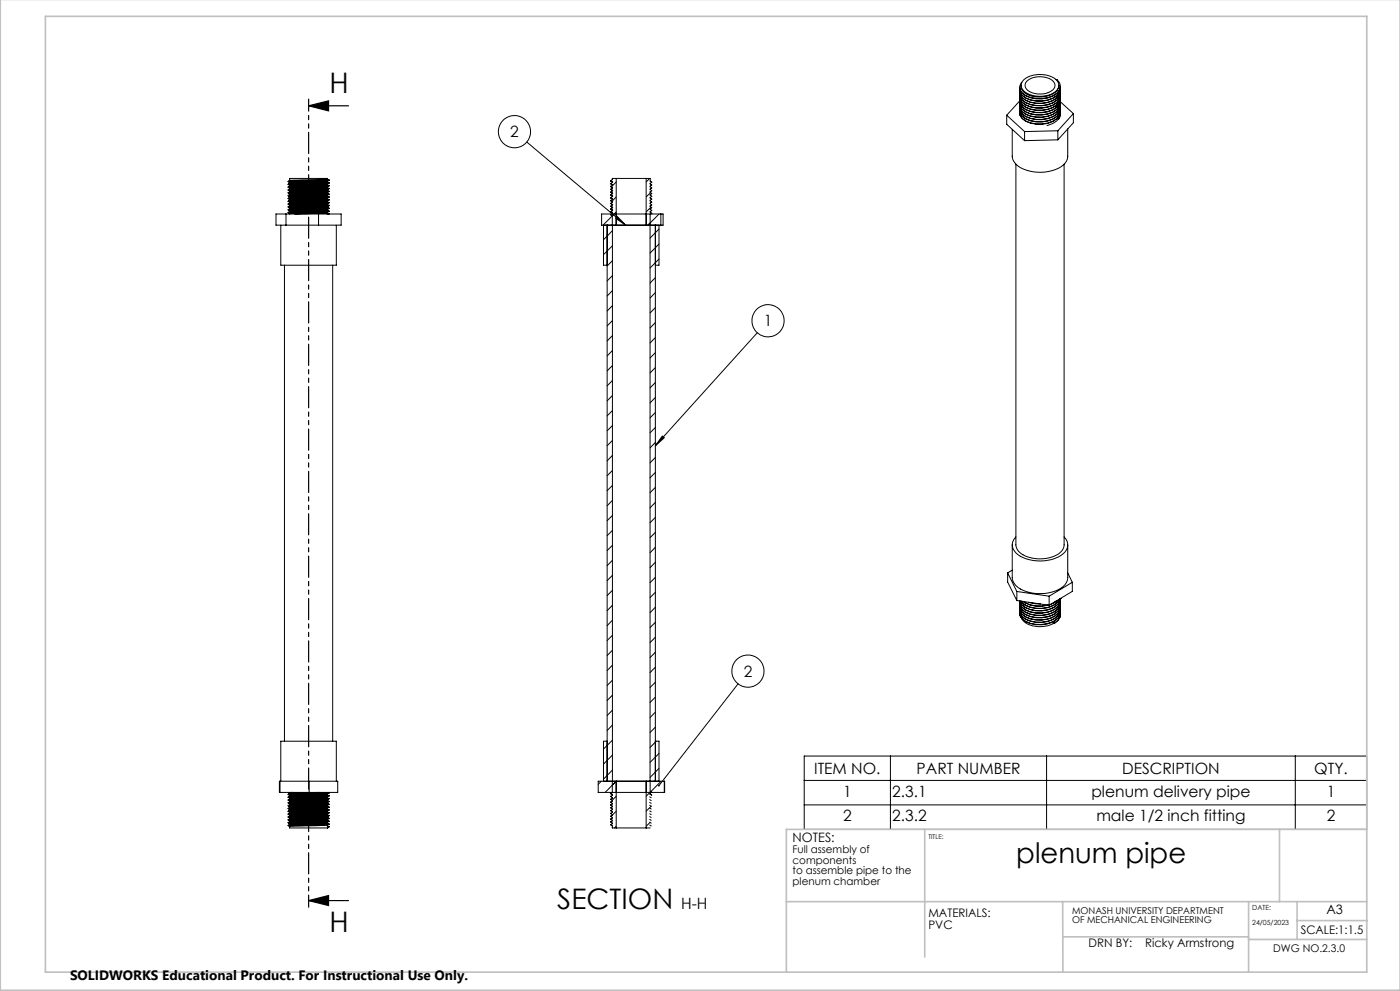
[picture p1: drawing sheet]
<svg xmlns="http://www.w3.org/2000/svg" width="420mm" height="297mm" viewBox="0 0 420 297" stroke-linecap="round" stroke-linejoin="round" font-family="sans-serif">
<g fill="none" stroke="#000" stroke-width=".3">
<path d="M302 34.5l5.4 4.9M302 34.5v2.7l5.4 5M305.9 29.7h.1M305.9 30.2l-3.9 4.3M306.4 25.6a3.4 3.4 0 0 0 3.3 3.3 7.3 7.3 0 0 0 7.7-2.3l.2-1M307.1 24a8 8 0 0 1 10.1 .3 2.31 2.31 0 0 1-1.1 3.6 8.4 8.4 0 0 1-9.1-.7 2.18 2.18 0 0 1 .1-3.2zM307.4 39.4v2.8M308.1 24.3a6.2 6.2 0 0 1 8.1 .4 1.86 1.86 0 0 1-1.1 2.7 6.4 6.4 0 0 1-7.2-.7 1.69 1.69 0 0 1 .2-2.4zM316.7 23.8h.3a2.4 2.4 0 0 1 .1 4.1 8.8 8.8 0 0 1-10.5-.1 2.05 2.05 0 0 1 0-3.1M317.4 39.2l-10 .2M317.4 39.2v2.7M317.6 27.3a2.39 2.39 0 0 1-1.1 1.7"/>
<path d="M317.6 28l-.2 .9-.8 .8M317.6 30.1l-.3 1-.8 .7M317.6 30.8l-.3 .8-.7 .9M317.7 25.6h.1M318.1 26.3a3 3 0 0 1-2.2 3.1 8.9 8.9 0 0 1-9.3-.9l-.6-.9v-1.1M318.1 26.9a3 3 0 0 1-2.2 3.2 9.1 9.1 0 0 1-9.3-.9l-.6-.9v-1.1M318.1 27.7a3.1 3.1 0 0 1-2.2 3.1 9 9 0 0 1-9.3-.9l-.6-.9v-1.1M318.1 28.4a3 3 0 0 1-2.2 3.1 8.9 8.9 0 0 1-9.3-.9l-.6-.9v-1.2M318.1 29a3 3 0 0 1-2.2 3.2 9 9 0 0 1-9.3-.9l-.6-.9v-1.2M318.1 29.7a3 3 0 0 1-2.2 3.1 8.9 8.9 0 0 1-9.3-.8l-.6-1v-1.1M318.1 30.4a3 3 0 0 1-2.2 3.1 9.1 9.1 0 0 1-9.3-.8l-.6-1v-1.1M318.1 31.1a3.1 3.1 0 0 1-2.2 3.2 9 9 0 0 1-9.3-.9l-.6-1v-1.1"/>
<path d="M318.1 31.8a3 3 0 0 1-2.2 3.1 8.9 8.9 0 0 1-9.3-.8l-.6-1v-1.1M318.1 32.5a3 3 0 0 1-2.2 3.1 9 9 0 0 1-9.3-.9l-.6-.9v-1.1M318.1 33.2a3 3 0 0 1-2.2 3.1 8.9 8.9 0 0 1-9.3-.8l-.6-1v-1.1M318.1 33.9a4.1 4.1 0 0 1-4 3.7M318.1 30.5l3.9 3.5M318.1 26.6a2.51 2.51 0 0 1-1 2.1 8.8 8.8 0 0 1-10.5-.1l-.6-.9-.1-.8M318.1 27.2v.1a2.54 2.54 0 0 1-1 2.1 8.9 8.9 0 0 1-10.5-.1l-.6-.9-.1-.8M318.1 27.9v.1a2.51 2.51 0 0 1-1 2.1 8.8 8.8 0 0 1-10.5-.1l-.6-.9-.1-.8M318.1 28.6v.1a2.51 2.51 0 0 1-1 2.1 8.8 8.8 0 0 1-10.5-.1l-.6-1-.1-.7M318.1 29.3a2.91 2.91 0 0 1-2.2 2.9 8.9 8.9 0 0 1-9.3-.8l-.6-1-.1-.6M318.1 30v.1a2.51 2.51 0 0 1-1 2 8.8 8.8 0 0 1-10.5 0l-.6-1-.1-.7M318.1 30.7a2.54 2.54 0 0 1-1 2.1 8.9 8.9 0 0 1-10.5 0l-.6-1-.1-.8"/>
<path d="M318.1 31.4a2.51 2.51 0 0 1-1 2.1 8.8 8.8 0 0 1-10.5 0l-.6-1-.1-.8M318.1 32.1a2.54 2.54 0 0 1-1 2.1 8.8 8.8 0 0 1-10.5-.1l-.6-.9-.1-.8M318.1 32.8h.1M318.1 34.1l-.2 1.2-.4 .5M318.1 33.5a2.54 2.54 0 0 1-1 2.1 8.8 8.8 0 0 1-10.5-.1l-.6-.9-.1-.8M318.1 25.9a2.91 2.91 0 0 1-2.2 2.9 8.9 8.9 0 0 1-9.3-.9l-.6-.9-.1-.8M318.1 32.8a2.91 2.91 0 0 1-2.2 2.9 8.9 8.9 0 0 1-9.3-.8l-.6-1-.1-.8M320.3 38.6v8.2a4.6 4.6 0 0 1-3.7 4 12.1 12.1 0 0 1-11.8-1.6 3.3 3.3 0 0 1-1.1-2.4v-8M322 34l-4.6 5.2M322 34v2.8l-4.6 5.1M86.5 55.3l.4 .3M86.5 56.2l.4 .2"/>
<path d="M86.5 57l.4 .3M86.5 57.9l.4 .2M86.5 58.7l.4 .2M86.5 59.5l.4 .3M86.5 54.5l.4 .2M86.5 55.2v.1M86.5 56.1v.1M86.5 56.9v.1M86.5 57.7v.2M86.5 58.6v.1M86.5 54.4v.1M86.9 54.7v.2"/>
<path d="M86.9 55.6v.2M86.9 56.4v.2M86.9 57.3v.2M86.9 58.1v.2M86.9 58.9v.3M86.9 59.8v.2M86.9 59.2l-.4 .3M86.9 58.3l-.4 .3M86.9 55.8l-.4 .2M86.9 54.9l-.4 .3M86.9 54.1l-.4 .3M98.2 54.3l-11.2 .4"/>
<path d="M98.2 55.1l-11.2 .5M98.2 56l-11.2 .4M98.2 56.8l-11.2 .5M98.2 57.7l-11.2 .4M98.2 58.5l-11.2 .4M98.2 59.4l-11.2 .4M98.2 54.5l-11.3 .4M98.2 55.3l-11.3 .5M98.2 56.2l-11.3 .4M98.2 57l-11.3 .5M98.2 58.7l-11.3 .5M98.2 59.6l-11.3 .4"/>
<path d="M98.2 53.7l.5 .2M98.2 54.5l.5 .3M98.2 55.3l.5 .3M98.2 56.2l.5 .2M98.2 57l.5 .3M98.2 57.9l.5 .2M98.2 58.7l.5 .3M98.2 59.6l.5 .3M98.2 53.7l-11.3 .4M98.2 57.9l-11.3 .4M98.2 53.7v-.2h-11.3v.6M98.7 54l-12.2 .5"/>
<path d="M98.7 54.9l-12.2 .4M98.7 55.7l-12.2 .5M98.7 56.6l-12.2 .4M98.7 57.4l-12.2 .5M98.7 58.3l-12.2 .4M98.7 59.1l-12.2 .4M98.7 60l-12.2 .4M98.7 54.9l-.5 .4M98.7 55.7l-.5 .5M98.7 56.6l-.5 .4M98.7 57.4l-.5 .5M98.7 58.3l-.5 .4"/>
<path d="M98.7 59.1l-.5 .5M98.7 60l-.5 .4M98.7 54l-.5 .5M98.7 54.8v.1M98.7 55.7l-12.2 .3M98.7 56.5v.1M98.7 57.3v.1M98.7 58.3l-12.2 .3M98.7 59.1l-12.2 .3M98.7 59.9v.1M98.7 53.9v.1M98.7 57.3l-12.2 .4 .4-.2"/>
<path d="M98.7 56.5l-12.2 .4 .4-.3M98.7 53.9l-12.2 .5M98.7 54.8l-12.2 .4M98.7 59.9l-12.2 .4M158 42.6l29.7 24.9M183.2 57.6l.6 .3M183.2 59.3l.6 .3M183.2 55.9l.6 .3M183.2 54.3l.6 .2M183.2 58.5l.6 .3M183.2 55.1l.6 .3M183.2 56.8l.6 .3"/>
<path d="M183.2 55.1l.5 .2-.5 .6M183.2 54.3l.5 .2-.5 .6M183.2 55.9l.5 .3-.5 .6M183.2 59.3l.5 .3-.5 .6M183.2 58.5l.5 .2-.5 .6M183.2 57.6l.5 .3-.5 .6M183.2 56.8l.5 .2-.5 .6M184.9 53.5h-1.2v.4l-.5 .4M184.9 53.5h9M184.9 53.5v14M184.9 54.5l-1.5 1.5M184.9 59.1l-1.3 1.3"/>
<path d="M193.9 53.5h1.2v.8l.4 .3-.4 .3 .4 .5-.4 .4 .4 .5-.4 .3 .4 .5-.4 .4 .4 .5-.4 .3 .4 .5-.4 .4 .4 .5-.4 .3 .4 .5-.4 .4 .4 .4-.4 .4 .4 .5-.4 .3 .4 .5-.4 .4 .4 .5-.4 .3v3.3M193.9 53.5v14M194.9 53.5l-1 1M195.2 57.7l-1.3 1.3M304.8 49.2v114.1a4.5 4.5 0 0 0 3.8 3.7 10.6 10.6 0 0 0 9.5-1.5 3 3 0 0 0 1.1-2.2v-114.1M317.4 41.9l-10 .3M82.8 64.1h19.5v3.4h-19.5zM84.2 67.5v12h16.7v-12M85.3 79.5v142.6M85.8 64.1v3.4M86.5 60.4l.4 .2M86.5 61.2l.4 .3"/>
<path d="M86.5 62.1l.4 .2M86.5 62.9l.4 .3M86.5 63.8l.4 .2M86.5 60.3v.1M86.5 61.1v.1M86.5 62v.1M86.5 62.8v.1M86.5 63.7v.1M86.9 60.6v.3M86.9 61.5v.2M86.9 62.3v.2M86.9 63.2v.2"/>
<path d="M86.9 64v.1M86.9 63.4l-.4 .2M86.9 61.7l-.4 .2M86.9 60.9l-.4 .2M86.9 60l-.4 .3M95.6 64.1v3.4M98.2 60.2l-11.2 .4M98.2 61.1l-11.2 .4M98.2 61.9l-11.2 .4M98.2 62.8l-11.2 .4M98.2 63.6l-11.2 .4M98.2 60.4l-11.3 .5"/>
<path d="M98.2 62.1l-11.3 .4M98.2 63l-11.3 .4M98.2 63.8l-9.8 .3M98.2 60.4l.5 .3M98.2 61.3l.5 .2M98.2 62.1l.5 .3M98.2 63l.5 .2M98.2 63.8l.5 .3M98.2 61.3l-11.3 .4M98.7 60.8l-12.2 .4M98.7 61.7l-12.2 .4M98.7 62.5l-12.2 .4"/>
<path d="M98.7 63.4l-12.2 .4M98.7 60.8l-.5 .5M98.7 61.7l-.5 .4M98.7 62.5l-.5 .5M98.7 63.4l-.5 .4M98.7 60.7v.1M98.7 61.7l-12.2 .2M98.7 62.4v.1M98.7 63.2v.2M98.7 64.1h.1M98.7 62.4l-12.2 .4 .4-.3M98.7 60.7l-12.2 .4"/>
<path d="M98.7 63.2l-12.2 .4M98.7 64.1h-.6M99.8 79.5v142.6M181 67.5v12h1.1M182.1 67.5v166.6M183.2 60.2l.6 .3M183.2 61l.6 .3M183.2 61.9l.6 .3M183.2 63.6l.6 .2M183.2 62.7l.6 .3M183.2 61l.5 .3-.5 .6M183.2 60.2l.5 .2-.5 .6"/>
<path d="M183.2 61.9l.5 .2-.5 .6M183.2 62.7l.5 .3-.5 .6M183.2 63.6l.5 .2-.5 .5 .5 .4v2.8M183.7 69.1l-2.7 2.8M183.7 73.7l-2.7 2.6M183.7 78.1l-1.6 1.6M183.7 67.5v166.6M184.9 67.5h-4.4v-3.4h18.4v3.4h-5M184.9 67.5h9M184.9 63.5l-4 4M185.2 64.9l2.5 2.6-3-2zM195 67.5v166.6"/>
<path d="M195.3 62.1l-1.4 1.4M196.6 67.5v166.6M197.7 68.6l-2.7 2.8M197.7 77.6l-2.7 2.7M197.7 73.1l-2.7 2.7M197.7 67.5v12h-1.1M197.7 64.1l-3.3 3.4M198.3 64.1v3.4M183.7 82.6l-1.6 1.6M183.7 87.1l-1.6 1.6M183.7 91.6l-1.6 1.6M183.7 96.1l-1.6 1.6"/>
<path d="M196.6 96.7l-1.6 1.6M196.6 83.2l-1.6 1.6M196.6 87.7l-1.6 1.6M196.6 92.2l-1.6 1.6M227.2 99.7l-30.6 33.9M183.7 100.6l-1.6 1.6M183.7 105.1l-1.6 1.6M183.7 109.6l-1.6 1.6M183.7 114l-1.6 1.6M183.7 118.5l-1.6 1.7M196.6 110.2l-1.6 1.6M196.6 114.6l-1.6 1.6"/>
<path d="M196.6 101.2l-1.6 1.6M196.6 105.7l-1.6 1.6M196.6 119.1l-1.6 1.7M183.7 123l-1.6 1.6M183.7 127.5l-1.6 1.6M183.7 132l-1.6 1.6M183.7 136.5l-1.6 1.6M196.6 128.1l-1.6 1.6M196.6 123.6l-1.6 1.6M196.6 132.6l-1.6 1.6M196.6 137.1l-1.6 1.6M198.7 130.7l.6 .5-2.7 2.4z"/>
<path d="M183.7 141l-1.6 1.6M183.7 145.5l-1.6 1.6M183.7 150l-1.6 1.6M183.7 154.5l-1.6 1.6M183.7 159l-1.6 1.5M196.6 141.6l-1.6 1.6M196.6 146.1l-1.6 1.6M196.6 159.6l-1.6 1.5M196.6 150.6l-1.6 1.6M196.6 155.1l-1.6 1.6M183.7 163.4l-1.6 1.6M183.7 167.9l-1.6 1.6"/>
<path d="M183.7 172.4l-1.6 1.6M183.7 176.9l-1.6 1.6M196.6 177.5l-1.6 1.6M196.6 164l-1.6 1.7M196.6 168.5l-1.6 1.6M196.6 173l-1.6 1.6M302.3 171.7l2.7 5.6M302.3 171.7v2.7l2.7 5.6M303.7 163.3v9.8a5.1 5.1 0 0 0 4.2 4.2 11.9 11.9 0 0 0 11.6-2.1l.8-1.9v-10M303.7 170.9l-1.4 .8M304.8 160.9a3.2 3.2 0 0 0 .6 5.3 12.3 12.3 0 0 0 13.6-.3 3.2 3.2 0 0 0 .2-5M305 180l9.7 1.4"/>
<path d="M305 177.3v2.7M305 177.3l9.7 1.4M314.7 178.7v2.7M317.1 180l-.8 .6-1.2 .5M317.9 179.5a7.1 7.1 0 0 1-7.2 2.8 5.4 5.4 0 0 1-4.3-2.1M318 179.4a5.8 5.8 0 0 1-5.5 3 6.9 6.9 0 0 1-6.2-2.2M318.1 179.6a2.69 2.69 0 0 1-1.8 3 9.1 9.1 0 0 1-9.7-.7l-.6-.9-.1-.9M318.1 179.3a3.5 3.5 0 0 1-2.8 3.1 8.8 8.8 0 0 1-8.7-1.2l-.6-1.1a3.6 3.6 0 0 0 3 2.6 8.5 8.5 0 0 0 8.4-1.6l.6-1 .1-.7M318.1 179.4h.1M320.3 171.7l1.4 2.8M321.7 174.5l-7 4.2M321.7 174.5v2.7l-7 4.2"/>
<path d="M183.7 181.4l-1.6 1.6M183.7 185.9l-1.6 1.6M183.7 190.4l-1.6 1.6M183.7 194.9l-1.6 1.6M183.7 199.4l-1.6 1.6M196.6 191l-1.6 1.6M196.6 182l-1.6 1.6M196.6 186.5l-1.6 1.6M196.6 195.5l-1.6 1.6M196.6 200l-1.6 1.6M306.6 180.2l.4 .7 .8 .6M306.6 185.6a7.6 7.6 0 0 0 9.4 1.3"/>
<path d="M307 180.3a8.8 8.8 0 0 0 7.5 1.1M307.1 180.3a9.2 9.2 0 0 0 7.2 1M308.7 180.5l2 .5h1.4M316 186.3l.3 .5M316 186.3v.6M316.2 186.2l-.2 .1M316.3 186.8l-.3 .1M316.3 186.8h.1M316.8 180.2l-.6 .5M318.1 182.8a3.5 3.5 0 0 1-2.8 3.1 8.9 8.9 0 0 1-8.7-1.1l-.6-1-.1-.7M318.1 182.2a3.5 3.5 0 0 1-2.8 3 9 9 0 0 1-8.7-1.1l-.6-1-.1-.7M318.1 181.5a3.5 3.5 0 0 1-2.8 3 8.9 8.9 0 0 1-8.7-1.1l-.6-1-.1-.7"/>
<path d="M318.1 180.8a3.5 3.5 0 0 1-2.8 3.1 9 9 0 0 1-8.7-1.2l-.6-1-.1-.7M318.1 180.1a3.5 3.5 0 0 1-2.8 3.1 8.8 8.8 0 0 1-8.7-1.2l-.6-1-.1-.7M318.1 183.5a3.5 3.5 0 0 1-2.8 3.1 8.8 8.8 0 0 1-8.7-1.1l-.6-1-.1-.7M318.1 183.7a2.73 2.73 0 0 1-1.8 3.1M318.1 183a2.69 2.69 0 0 1-1.8 3.1 9.1 9.1 0 0 1-9.7-.7l-.6-1v-1M318.1 182.3a2.69 2.69 0 0 1-1.8 3 8.9 8.9 0 0 1-9.7-.6l-.6-1v-1M318.1 181.6a2.69 2.69 0 0 1-1.8 3.1 9.1 9.1 0 0 1-9.7-.7l-.6-.9v-1.1M318.1 180.9a2.69 2.69 0 0 1-1.8 3.1 9.1 9.1 0 0 1-9.7-.7l-.6-1v-1M318.1 180.3a2.73 2.73 0 0 1-1.8 3 9.1 9.1 0 0 1-9.7-.7l-.6-1v-1M318.1 184.3l-.1 .7-.6 1-1.1 .8M318.1 183.5h.1M318.1 182.8h.1"/>
<path d="M318.1 182.1v.1M318.1 181.4v.1M318.1 180.7v.1M318.1 180v.1M318.1 184.1v.2M183.7 203.9l-1.6 1.6M183.7 208.3l-1.6 1.6M183.7 212.8l-1.6 1.7M183.7 217.3l-1.6 1.6M196.6 204.5l-1.6 1.6M196.6 208.9l-1.6 1.6M196.6 213.4l-1.6 1.6"/>
<path d="M196.6 217.9l-1.6 1.6M221.4 204.9l-23.7 30.6M83.8 234.1h17.5v3.4h-17.5zM84 234.1v3.4M84.2 234.1v-12h16.7v12M86.5 239.7v.1M86.5 238.9v.1M86.5 238v.1M86.5 239.9l.4 .2M86.5 238.2l.4 .2M86.7 237.5l.2 .1M86.9 237.6v.2"/>
<path d="M86.9 238.4v.2M86.9 239.3v.2M86.9 239.5l-.4 .2M86.9 238.6l-.4 .3M86.9 237.8l-.4 .2M87.9 237.5l-1 .1M92.7 234.1v3.4M95.8 237.5l-8.8 .3M98.1 239.9l.6 .2-12.2 .5M98.1 239l.6 .3-12.2 .4M98.1 238.2l.6 .2-12.2 .5M98.2 238.8l-11.3 .5"/>
<path d="M98.2 238l-11.3 .4M98.2 238l.5-.3-12.2 .5M98.2 239.7v.2l-.4 .1-10.8 .3M98.2 238.8v.2l-.4 .1-10.8 .4M98.2 238v.2l-.4 .1-10.8 .3M98.2 239.7l-11.3 .4M98.4 237.5l.3 .1-12.2 .4M98.7 239.3v.1M98.7 238.4v.1M98.7 237.6v.1M98.7 238.6l-.5 .2M98.7 239.4l-.5 .3"/>
<path d="M98.7 238.5l-12.2 .5 .4 .3M98.7 239.4l-12.2 .5M180.4 234.1l-.9 1M182.1 222.1h-1.1v12M183.7 239.9l-.5 .4 .5 .4-.5 .5 .5 .4-.5 .4 .5 .4-.5 .5 .5 .4-.5 .4 .5 .4-.5 .5 .5 .4-.5 .4 .5 .4-.5 .5 .5 .6-.5 .3 .5 .3v.6h1.2M183.7 234.1v3.5l-.5 .2 .5 .4-.5 .5 .5 .6-.5 .3 .5 .3M183.7 221.8l-2.7 2.7M183.7 226.3l-2.7 2.7M183.7 230.8l-2.7 2.7M184.9 234.1h-5.4v3.4h19.9v-3.4h-5.5M184.9 234.1h9M184.9 234.1v14"/>
<path d="M184.9 238.7l-1.2 1.2M184.9 234.1l-1.2 1.2M184.9 234.1l-3.4 3.4M193.9 234.1v14M194.9 237.9l.5 .3M194.9 239.6l.5 .3M194.9 238.8l.5 .3M195.1 234.1v3l.4 .3M195.1 237.8l.4 .5M195.2 237.2l-1.3 1.4M195.5 237.4h.1M195.5 237.4v.1"/>
<path d="M196.6 222.1h1.1v12M196.9 222.1l-1.9 1.9M197.7 225.8l-2.7 2.7M197.7 230.3l-2.7 2.7M198.3 234.1l-3.3 3.4M199.3 234.1v3.4M241.3 226.6h168.7v22h-168.7zM241.3 233.9h168.7M267.1 226.6v22M314 226.6v22M388.6 226.6v22M86.5 246.5v.1"/>
<path d="M86.5 245.6v.1M86.5 244.8v.1M86.5 243.9v.1M86.5 243.1v.1M86.5 242.2v.2M86.5 241.4v.1M86.5 240.6v.1M86.5 247.3v.1M86.5 246.6l.4 .3M86.5 245.8l.4 .2M86.5 244.1l.4 .2M86.5 243.2l.4 .3"/>
<path d="M86.5 240.7l.4 .2M86.9 247.7v.4h11.3M86.9 240.1v.2M86.9 240.9v.3M86.9 241.8v.2M86.9 242.6v.2M86.9 243.5v.2M86.9 244.3v.2M86.9 245.2v.2M86.9 246v.2M86.9 246.9v.2M86.9 246.2l-.4 .3"/>
<path d="M86.9 245.4l-.4 .2M86.9 244.5l-.4 .3M86.9 243.7l-.4 .2M86.9 242.8l-.4 .3M86.9 242l-.4 .2M86.9 241.2l-.4 .2M86.9 240.3l-.4 .3M86.9 247.1l-.4 .2M98.1 246.6l.6 .3-12.2 .4M98.1 245.8l.6 .3-12.2 .4M98.1 244.9l.6 .3-12.2 .4M98.1 244.1l.6 .3-12.2 .4"/>
<path d="M98.1 243.2l.6 .3-12.2 .4M98.1 242.4l.6 .3-12.2 .4M98.1 241.5l.6 .3-12.2 .4M98.1 240.7l.6 .3-12.2 .4M98.1 247.5l.6 .3M98.2 247.3l-11.3 .4M98.2 246.4l-11.3 .5M98.2 245.6l-11.3 .4M98.2 244.8l-11.3 .4M98.2 243.9l-11.3 .4M98.2 242.2l-11.3 .4M98.2 241.4l-11.3 .4"/>
<path d="M98.2 240.5l-11.3 .4M98.2 243.9l.5-.2-12.2 .4M98.2 246.4v.3h-.4l-10.8 .4M98.2 245.6v.2l-.4 .1-10.8 .3M98.2 244.8v.2h-.4l-10.8 .4M98.2 243.9v.2l-.4 .1-10.8 .3M98.2 243.1v.2h-.4l-10.8 .4M98.2 242.2v.2l-.4 .1-10.8 .3M98.2 241.4v.2h-.4l-10.8 .4M98.2 240.5v.2l-.4 .1-10.8 .4M98.2 247.5l.5 .3M98.2 243.1l-11.3 .4"/>
<path d="M98.2 247.3v.8M98.7 245.4l-12.2 .4M98.7 246.9l-1.9 .3-10.3 .3 .4 .2M98.7 246.1l-1.9 .2-10.3 .3M98.7 245.2v.1M98.7 244.4v.1M98.7 243.5v.1M98.7 242.7l-1.9 .2-10.3 .3M98.7 241.8v.1M98.7 241l-1.9 .2-10.3 .3 .4 .3M98.7 240.1l-1.9 .3-10.3 .3M98.7 240.3l-.5 .2"/>
<path d="M98.7 241.1l-.5 .3M98.7 242l-.5 .2M98.7 242.8l-.5 .3M98.7 244.5l-.5 .3M98.7 245.4l-.5 .2M98.7 246.2l-.5 .2M98.7 247l-.5 .3M98.7 244.5l-12.2 .4 .4 .3M98.7 241.9l-12.2 .5 .4 .2M98.7 247.8l-.5 .3M183.6 244.4l-.3 .3M184.9 248.1h9"/>
<path d="M184.9 243.1l-1.2 1.2M184.9 247.6l-.5 .5M193.9 248.1h1.2M194.9 240.5l.5 .3M194.9 243l.5 .3M194.9 245.6l.5 .2M194.9 241.3l.5 .3M194.9 242.2l.5 .3M194.9 243.9l.5 .3M194.9 246.4l.5 .3M194.9 244.7l.5 .3M194.9 247.3l.5 .2"/>
<path d="M195.1 246.4l-1.2 1.2M195.4 241.6l-1.5 1.5M241.3 241.2h168.7"/>
<circle cx="154.3" cy="39.4" r="4.8"/>
<circle cx="230.4" cy="96.1" r="4.8"/>
<circle cx="224.4" cy="201.1" r="4.8"/>
</g>
<path d="M92.6 31.7l6-1.5v3zM92.6 31.7h12M92.6 269.9l6-1.5v3zM92.6 269.9h12" fill="none" stroke="#000" stroke-width=".35"/>
<path d="M92.6 29.7v242.2" fill="none" stroke="#000" stroke-width=".35" stroke-dasharray="6.3 1.3 1.3 1.3 1.3 1.3" stroke-dashoffset="2.7"/>
<path d="M.1 -.1v296.9h419.9M13.6 4.9h396.4v286.5h-396.4zM277.4 248.6v38.2M383.9 248.6v21.6M410 248.6h-174.1v42.8M235.9 270.2h174.1M318.8 270.2l.1 21.2M374.6 270.2v21.2M389.1 270.2v11.3M389.1 275.9h21M318.8 280.8h55.8M374.6 281.5h35.4" fill="none" stroke="#c0c0c0" stroke-width=".5"/>
<g fill="#000">
<path d="M92.6 31.7l6-1.5v3zM92.6 269.9l6-1.5v3z"/>
<path d="M198.7 130.7l.6 .5-2.7 2.4zM197.5 235.3l-.1 .3 .3-.1-.2 .2a.25 .25 0 0 0 .4-.1 .25 .25 0 0 0-.1-.3 .25 .25 0 0 0-.3 0zM185.2 64.9l2.5 2.6-3-2z"/>
</g>
<g font-size="8.5">
<text x="98.8" y="28">H</text>
<text x="304.9" y="258.7">plenum pipe</text>
<text x="167.2" y="272.4">SECTION</text>
<text x="98.8" y="279.5">H</text>
</g>
<g font-size="4.7">
<text x="153.1" y="41.1">2</text>
<text x="229.1" y="97.8">1</text>
<text x="223.1" y="202.8">2</text>
<text x="244.3" y="231.9">ITEM NO.</text>
<text x="275" y="231.9">PART NUMBER</text>
<text x="336.6" y="231.9">DESCRIPTION</text>
<text x="394.3" y="231.9">QTY.</text>
<text x="252.9" y="238.8">1</text>
<text x="267.7" y="238.8">2.3.1</text>
<text x="327.4" y="238.8">plenum delivery pipe</text>
<text x="398" y="238.8">1</text>
<text x="252.9" y="246.1">2</text>
<text x="267.7" y="246.1">2.3.2</text>
<text x="328.9" y="246.1">male 1/2 inch fitting</text>
<text x="398" y="246.1">2</text>
<text x="204.3" y="272.4">H-H</text>
</g>
<text font-size="4.1" x="21" y="293.7">SOLIDWORKS Educational Product. For Instructional Use Only.</text>
<g font-size="3.9">
<text x="237.8" y="252.4">NOTES:</text>
<text x="398" y="273.9">A3</text>
</g>
<g font-size="3.5">
<text x="278.5" y="275">MATERIALS:</text>
<text x="278.5" y="278.5">PVC</text>
<text x="390.2" y="280">SCALE:1:1.5</text>
<text x="326.5" y="283.8">DRN BY:</text>
<text x="343.6" y="283.8">Ricky Armstrong</text>
</g>
<g font-size="3.2">
<text x="237.8" y="255.7">Full assembly of</text>
<text x="237.8" y="258.9">components</text>
<text x="237.8" y="262">to assemble pipe to the</text>
<text x="237.8" y="265.2">plenum chamber</text>
<text x="382" y="285.4">DWG NO.2.3.0</text>
</g>
<g font-size="2.8">
<text x="321.6" y="273.9">MONASH UNIVERSITY DEPARTMENT</text>
<text x="321.6" y="276.8">OF MECHANICAL ENGINEERING</text>
</g>
<g font-size="2.1">
<text x="375.7" y="272.8">DATE:</text>
<text x="375.7" y="277.1">24/05/2023</text>
</g>
<text font-size="2" x="278.5" y="251.4">TITLE:</text>
</svg>
